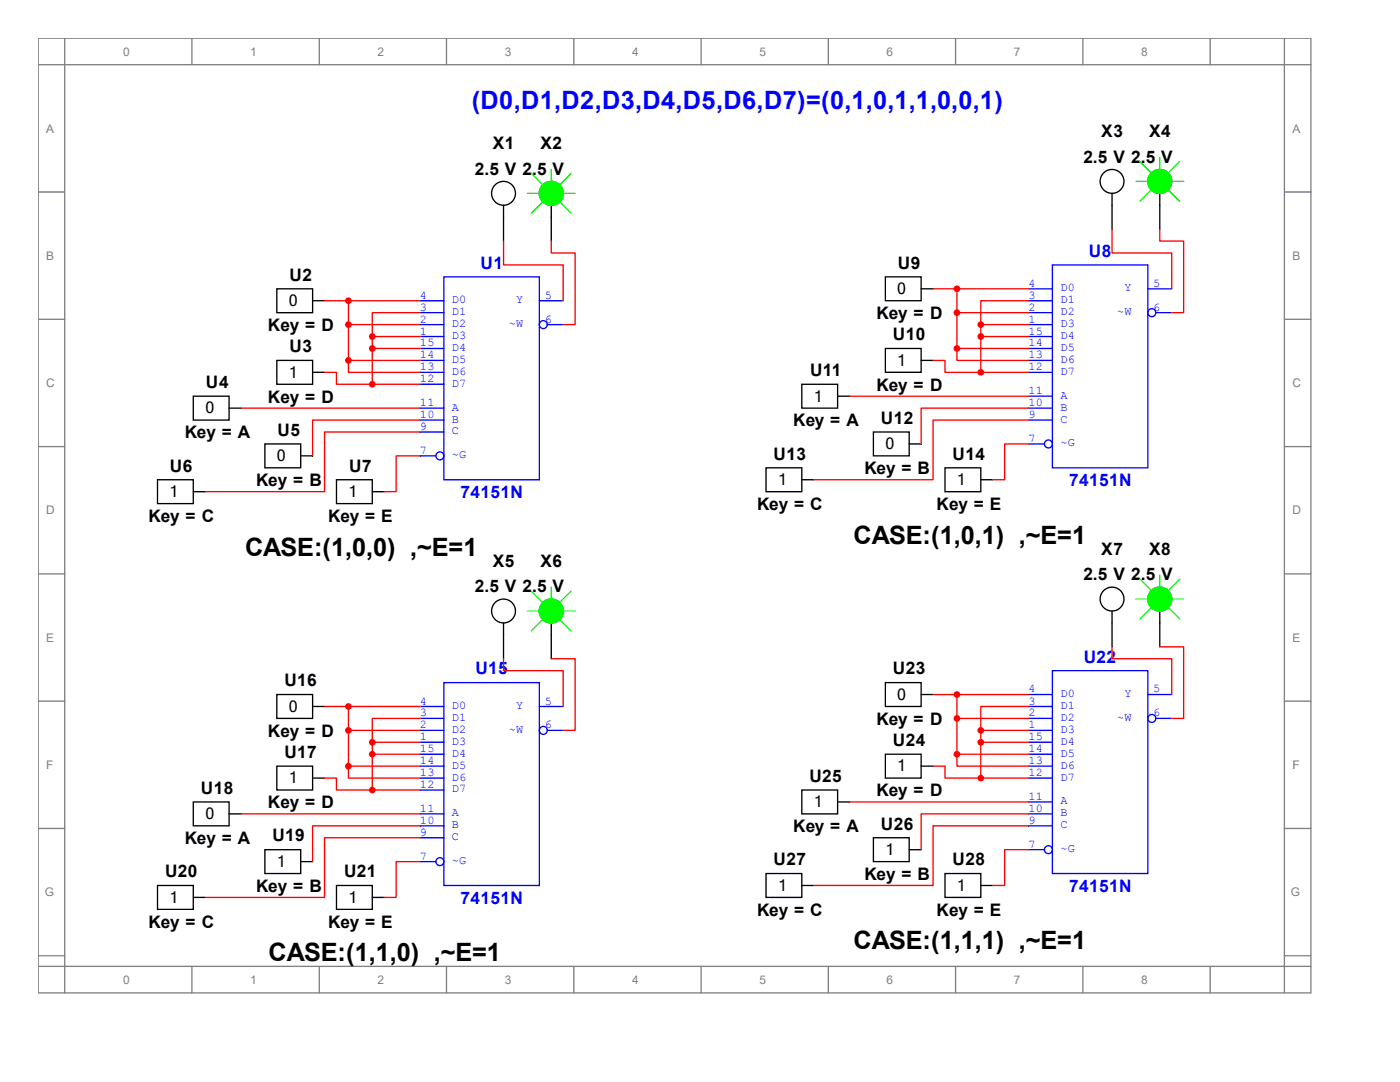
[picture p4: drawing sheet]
<svg xmlns="http://www.w3.org/2000/svg" width="279mm" height="216mm" viewBox="0 0 279 216" stroke-linecap="round" stroke-linejoin="round" font-family="sans-serif">
<g fill="none" stroke="#808080" stroke-width=".26">
<path d="M7.6 7.6h254v190.5h-254zM7.6 12.9h254M12.9 7.6v190.5M38.3 7.6v5.3M63.7 7.6v5.3M89.1 7.6v5.3M114.5 7.6v5.3M139.9 7.6v5.3M165.3 7.6v5.3M190.7 7.6v5.3M216.1 7.6v5.3M241.5 7.6v5.3"/>
<path d="M256.3 7.6v190.5M7.6 38.3h5.3M256.3 38.3h5.3M7.6 63.7h5.3M256.3 63.7h5.3M7.6 89.1h5.3M256.3 89.1h5.3M7.6 114.5h5.3M256.3 114.5h5.3M7.6 139.9h5.3M256.3 139.9h5.3M7.6 165.3h5.3"/>
<path d="M256.3 165.3h5.3M7.6 190.7h5.3M7.6 192.8h254M38.3 192.8v5.3M63.7 192.8v5.3M89.1 192.8v5.3M114.5 192.8v5.3M139.9 192.8v5.3M165.3 192.8v5.3M190.7 192.8v5.3M216.1 192.8v5.3M241.5 192.8v5.3"/>
<path d="M256.3 190.7h5.3"/>
</g>
<path d="M88.6 55.2h19v40.5h-19z" fill="none" stroke="#00f" stroke-width=".26"/>
<g fill="none" stroke="#00f" stroke-width=".26">
<path d="M109.2 64.8h3.2"/>
<circle cx="108.4" cy="64.8" r=".79"/>
</g>
<path d="M83.8 60h4.8" fill="none" stroke="#00f" stroke-width=".26"/>
<path d="M83.8 62.4h4.8" fill="none" stroke="#00f" stroke-width=".26"/>
<path d="M83.8 64.8h4.8" fill="none" stroke="#00f" stroke-width=".26"/>
<path d="M83.8 67.2h4.8" fill="none" stroke="#00f" stroke-width=".26"/>
<path d="M83.8 69.5h4.8" fill="none" stroke="#00f" stroke-width=".26"/>
<path d="M83.8 71.9h4.8" fill="none" stroke="#00f" stroke-width=".26"/>
<path d="M83.8 74.3h4.8" fill="none" stroke="#00f" stroke-width=".26"/>
<path d="M83.8 76.7h4.8" fill="none" stroke="#00f" stroke-width=".26"/>
<path d="M83.8 81.4h4.8" fill="none" stroke="#00f" stroke-width=".26"/>
<path d="M83.8 86.2h4.8" fill="none" stroke="#00f" stroke-width=".26"/>
<path d="M83.8 83.8h4.8" fill="none" stroke="#00f" stroke-width=".26"/>
<path d="M107.6 60h4.8" fill="none" stroke="#00f" stroke-width=".26"/>
<g fill="none" stroke="#00f" stroke-width=".26">
<path d="M210 52.9h19.1v40.4h-19.1zM83.8 91h3.2"/>
<circle cx="87.8" cy="91" r=".79"/>
</g>
<g fill="none" stroke="#000" stroke-width=".26">
<path d="M55.2 57.6h7.2v4.8h-7.2zM100.5 41v7.1M110 41v7.1M38.6 79.1h7.1v4.7h-7.1zM55.2 71.9h7.2v4.8h-7.2zM62.4 60h2.4M62.4 74.3h2.4M31.4 95.7h7.2v4.8h-7.2zM38.6 98.1h2.4M45.7 81.4h2.4M52.9 88.6h7.1v4.7h-7.1zM60 91h2.4"/>
<path d="M67.2 95.7h7.1v4.8h-7.1zM74.3 98.1h2.4"/>
<circle cx="100.5" cy="38.6" r="2.38"/>
<circle cx="110" cy="38.6" r="2.38"/>
</g>
<g fill="#f00" stroke="#f00" stroke-width=".26">
<circle cx="69.5" cy="64.8" r=".53"/>
<circle cx="69.5" cy="71.9" r=".53"/>
<circle cx="69.5" cy="60" r=".53"/>
<circle cx="74.3" cy="67.2" r=".53"/>
<circle cx="74.3" cy="69.5" r=".53"/>
<circle cx="74.3" cy="76.7" r=".53"/>
</g>
<path d="M105.3 38.6h2.3M106 34.6l2.4 2.4M110 33.8v2.4M112.4 38.6h2.4M114 34.6l-2.4 2.4M108.4 40.2l-2.4 2.3M111.6 40.2l2.4 2.3" fill="none" stroke="#0f0" stroke-width=".26"/>
<circle cx="110" cy="38.6" r="2.38" fill="#0f0" stroke="#0f0" stroke-width=".26"/>
<g fill="none" stroke="#00f" stroke-width=".26">
<path d="M230.7 62.4h3.1"/>
<circle cx="229.9" cy="62.4" r=".79"/>
</g>
<path d="M205.3 57.6h4.7" fill="none" stroke="#00f" stroke-width=".26"/>
<path d="M205.3 60h4.7" fill="none" stroke="#00f" stroke-width=".26"/>
<path d="M205.3 62.4h4.7" fill="none" stroke="#00f" stroke-width=".26"/>
<path d="M205.3 64.8h4.7" fill="none" stroke="#00f" stroke-width=".26"/>
<path d="M205.3 67.2h4.7" fill="none" stroke="#00f" stroke-width=".26"/>
<path d="M205.3 69.5h4.7" fill="none" stroke="#00f" stroke-width=".26"/>
<path d="M205.3 71.9h4.7" fill="none" stroke="#00f" stroke-width=".26"/>
<path d="M205.3 74.3h4.7" fill="none" stroke="#00f" stroke-width=".26"/>
<path d="M205.3 79.1h4.7" fill="none" stroke="#00f" stroke-width=".26"/>
<path d="M205.3 83.8h4.7" fill="none" stroke="#00f" stroke-width=".26"/>
<path d="M205.3 81.4h4.7" fill="none" stroke="#00f" stroke-width=".26"/>
<path d="M229.1 57.6h4.7" fill="none" stroke="#00f" stroke-width=".26"/>
<g fill="none" stroke="#00f" stroke-width=".26">
<path d="M205.3 88.6h3.1M88.6 136.2h19v40.5h-19z"/>
<circle cx="209.2" cy="88.6" r=".79"/>
</g>
<g fill="none" stroke="#000" stroke-width=".26">
<path d="M221.9 38.6v7.1M231.5 38.6v7.1M176.7 55.2h7.1v4.8h-7.1zM183.8 57.6h2.4M160 76.7h7.2v4.7h-7.2zM167.2 79.1h2.3M176.7 69.5h7.1v4.8h-7.1zM183.8 71.9h2.4M152.9 93.3h7.1v4.8h-7.1zM160 95.7h2.4M174.3 86.2h7.2v4.8h-7.2zM181.5 88.6h2.3"/>
<path d="M188.6 93.3h7.1v4.8h-7.1zM195.7 95.7h2.4"/>
<circle cx="221.9" cy="36.2" r="2.38"/>
<circle cx="231.5" cy="36.2" r="2.38"/>
</g>
<g fill="#f00" stroke="#f00" stroke-width=".26">
<circle cx="191" cy="62.4" r=".53"/>
<circle cx="191" cy="69.5" r=".53"/>
<circle cx="191" cy="57.6" r=".53"/>
<circle cx="195.7" cy="64.8" r=".53"/>
<circle cx="195.7" cy="67.2" r=".53"/>
<circle cx="195.7" cy="74.3" r=".53"/>
</g>
<path d="M226.7 36.2h2.4M227.5 32.2l2.4 2.4M229.9 37.8l-2.4 2.4M231.5 31.4v2.4M233 37.8l2.4 2.4M233.8 36.2h2.4M235.4 32.2l-2.4 2.4" fill="none" stroke="#0f0" stroke-width=".26"/>
<circle cx="231.5" cy="36.2" r="2.38" fill="#0f0" stroke="#0f0" stroke-width=".26"/>
<g fill="none" stroke="#00f" stroke-width=".26">
<path d="M109.2 145.7h3.2"/>
<circle cx="108.4" cy="145.7" r=".79"/>
</g>
<path d="M83.8 141h4.8" fill="none" stroke="#00f" stroke-width=".26"/>
<path d="M83.8 143.4h4.8" fill="none" stroke="#00f" stroke-width=".26"/>
<path d="M83.8 145.7h4.8" fill="none" stroke="#00f" stroke-width=".26"/>
<path d="M83.8 148.1h4.8" fill="none" stroke="#00f" stroke-width=".26"/>
<path d="M83.8 150.5h4.8" fill="none" stroke="#00f" stroke-width=".26"/>
<path d="M83.8 152.9h4.8" fill="none" stroke="#00f" stroke-width=".26"/>
<path d="M83.8 155.3h4.8" fill="none" stroke="#00f" stroke-width=".26"/>
<path d="M83.8 157.6h4.8" fill="none" stroke="#00f" stroke-width=".26"/>
<path d="M83.8 162.4h4.8" fill="none" stroke="#00f" stroke-width=".26"/>
<path d="M83.8 167.2h4.8" fill="none" stroke="#00f" stroke-width=".26"/>
<path d="M83.8 164.8h4.8" fill="none" stroke="#00f" stroke-width=".26"/>
<path d="M107.6 141h4.8" fill="none" stroke="#00f" stroke-width=".26"/>
<g fill="none" stroke="#00f" stroke-width=".26">
<path d="M210 133.8h19.1v40.5h-19.1zM83.8 171.9h3.2"/>
<circle cx="87.8" cy="171.9" r=".79"/>
</g>
<g fill="none" stroke="#000" stroke-width=".26">
<path d="M55.2 138.6h7.2v4.8h-7.2zM100.5 124.3v7.1M110 124.3v7.1M55.2 152.9h7.2v4.7h-7.2zM62.4 141h2.4M62.4 155.3h2.4M31.4 176.7h7.2v4.8h-7.2zM38.6 160h7.1v4.8h-7.1zM38.6 179.1h2.4M45.7 162.4h2.4M52.9 169.5h7.1v4.8h-7.1zM60 171.9h2.4"/>
<path d="M67.2 176.7h7.1v4.8h-7.1zM74.3 179.1h2.4"/>
<circle cx="100.5" cy="121.9" r="2.38"/>
<circle cx="110" cy="121.9" r="2.38"/>
</g>
<g fill="#f00" stroke="#f00" stroke-width=".26">
<circle cx="69.5" cy="145.7" r=".53"/>
<circle cx="69.5" cy="152.9" r=".53"/>
<circle cx="69.5" cy="141" r=".53"/>
<circle cx="74.3" cy="148.1" r=".53"/>
<circle cx="74.3" cy="150.5" r=".53"/>
<circle cx="74.3" cy="157.6" r=".53"/>
</g>
<path d="M106 118l2.4 2.3M110 117.2v2.3M114 118l-2.4 2.3M105.3 121.9h2.3M108.4 123.5l-2.4 2.4M111.6 123.5l2.4 2.4M112.4 121.9h2.4" fill="none" stroke="#0f0" stroke-width=".26"/>
<circle cx="110" cy="121.9" r="2.38" fill="#0f0" stroke="#0f0" stroke-width=".26"/>
<g fill="none" stroke="#00f" stroke-width=".26">
<path d="M230.7 143.4h3.1"/>
<circle cx="229.9" cy="143.4" r=".79"/>
</g>
<path d="M205.3 138.6h4.7" fill="none" stroke="#00f" stroke-width=".26"/>
<path d="M205.3 141h4.7" fill="none" stroke="#00f" stroke-width=".26"/>
<path d="M205.3 143.4h4.7" fill="none" stroke="#00f" stroke-width=".26"/>
<path d="M205.3 145.7h4.7" fill="none" stroke="#00f" stroke-width=".26"/>
<path d="M205.3 148.1h4.7" fill="none" stroke="#00f" stroke-width=".26"/>
<path d="M205.3 150.5h4.7" fill="none" stroke="#00f" stroke-width=".26"/>
<path d="M205.3 152.9h4.7" fill="none" stroke="#00f" stroke-width=".26"/>
<path d="M205.3 155.3h4.7" fill="none" stroke="#00f" stroke-width=".26"/>
<path d="M205.3 160h4.7" fill="none" stroke="#00f" stroke-width=".26"/>
<path d="M205.3 164.8h4.7" fill="none" stroke="#00f" stroke-width=".26"/>
<path d="M205.3 162.4h4.7" fill="none" stroke="#00f" stroke-width=".26"/>
<path d="M229.1 138.6h4.7" fill="none" stroke="#00f" stroke-width=".26"/>
<g fill="none" stroke="#00f" stroke-width=".26">
<path d="M205.3 169.5h3.1"/>
<circle cx="209.2" cy="169.5" r=".79"/>
</g>
<g fill="none" stroke="#000" stroke-width=".26">
<path d="M176.7 136.2h7.1v4.8h-7.1zM183.8 138.6h2.4M221.9 121.9v7.2M231.5 121.9v7.2M160 157.6h7.2v4.8h-7.2zM176.7 150.5h7.1v4.8h-7.1zM183.8 152.9h2.4M152.9 174.3h7.1v4.8h-7.1zM160 176.7h2.4M167.2 160h2.3M174.3 167.2h7.2v4.7h-7.2zM181.5 169.5h2.3"/>
<path d="M188.6 174.3h7.1v4.8h-7.1zM195.7 176.7h2.4"/>
<circle cx="221.9" cy="119.5" r="2.38"/>
<circle cx="231.5" cy="119.5" r="2.38"/>
</g>
<g fill="#f00" stroke="#f00" stroke-width=".26">
<circle cx="191" cy="143.4" r=".53"/>
<circle cx="191" cy="150.5" r=".53"/>
<circle cx="191" cy="138.6" r=".53"/>
<circle cx="195.7" cy="145.7" r=".53"/>
<circle cx="195.7" cy="148.1" r=".53"/>
<circle cx="195.7" cy="155.3" r=".53"/>
</g>
<path d="M226.7 119.5h2.4M227.5 115.6l2.4 2.4M231.5 114.8v2.4M233.8 119.5h2.4M235.4 115.6l-2.4 2.4M229.9 121.1l-2.4 2.4M233 121.1l2.4 2.4" fill="none" stroke="#0f0" stroke-width=".26"/>
<circle cx="231.5" cy="119.5" r="2.38" fill="#0f0" stroke="#0f0" stroke-width=".26"/>
<g fill="none" stroke="#f00" stroke-width=".26">
<path d="M100.5 48.1v4.8h11.9v7.1M110 48.1v2.4h4.8v14.3h-2.4M186.2 57.6h19.1M191 57.6v11.9M221.9 45.7v4.8h11.9v7.1M231.5 45.7v2.4h4.7v14.3h-2.4M64.8 74.3h2.4v2.4h7.1M64.8 60h19M69.5 71.9v2.4h14.3M69.5 64.8h14.3M69.5 71.9h14.3M69.5 60v11.9"/>
<path d="M74.3 67.2h9.5M74.3 67.2v9.5M74.3 69.5h9.5M74.3 76.7h9.5M83.8 62.4h-9.5v4.8M169.5 79.1h35.8M186.2 71.9h2.4v2.4h7.1M191 69.5v2.4h14.3M191 69.5h14.3M191 62.4h14.3M195.7 64.8h9.6M195.7 67.2h9.6"/>
<path d="M195.7 64.8v9.5M195.7 74.3h9.6M205.3 60h-9.6v4.8M48.1 81.4h35.7M83.8 83.8h-21.4v7.2M83.8 86.2h-19v11.9h-23.8M83.8 91h-4.7v7.1h-2.4M205.3 81.4h-21.5v7.2M205.3 83.8h-19.1v11.9h-23.8M205.3 88.6h-4.8v7.1h-2.4M100.5 131.4v2.4h11.9v7.2M110 131.4h4.8v14.3h-2.4"/>
<path d="M186.2 138.6h19.1M191 138.6v11.9M221.9 129.1v2.3h11.9v7.2M231.5 129.1h4.7v14.3h-2.4M64.8 155.3h2.4v2.3h7.1M64.8 141h19M69.5 152.9v2.4h14.3M69.5 141v11.9M69.5 145.7h14.3M69.5 152.9h14.3M74.3 148.1v9.5M74.3 148.1h9.5"/>
<path d="M74.3 150.5h9.5M74.3 157.6h9.5M83.8 143.4h-9.5v4.7M186.2 152.9h2.4v2.4h7.1M191 150.5v2.4h14.3M191 150.5h14.3M191 143.4h14.3M195.7 145.7v9.6M195.7 145.7h9.6M195.7 148.1h9.6M195.7 155.3h9.6M205.3 141h-9.6v4.7"/>
<path d="M48.1 162.4h35.7M83.8 164.8h-21.4v7.1M83.8 167.2h-19v11.9h-23.8M83.8 171.9h-4.7v7.2h-2.4M169.5 160h35.8M205.3 162.4h-21.5v7.1M205.3 164.8h-19.1v11.9h-23.8M205.3 169.5h-4.8v7.2h-2.4"/>
</g>
<text font-size="5" fill="#00f" x="94.1" y="21.7">(D0,D1,D2,D3,D4,D5,D6,D7)=(0,1,0,1,1,0,0,1)</text>
<g font-size="5">
<text x="48.9" y="110.9">CASE:(1,0,0) ,~E=1</text>
<text x="170.3" y="108.5">CASE:(1,0,1) ,~E=1</text>
<text x="53.6" y="191.9">CASE:(1,1,0) ,~E=1</text>
<text x="170.3" y="189.4">CASE:(1,1,1) ,~E=1</text>
</g>
<g font-size="3.4">
<text x="98.3" y="29.8">X1</text>
<text x="107.9" y="29.8">X2</text>
<text x="219.8" y="27.4">X3</text>
<text x="229.3" y="27.4">X4</text>
<text x="94.8" y="34.8">2.5 V 2.5 V</text>
<text x="216.2" y="32.4">2.5 V 2.5 V</text>
<text x="179.2" y="53.6">U9</text>
<text x="57.8" y="56">U2</text>
<text x="174.9" y="63.7">Key = D</text>
<text x="53.5" y="66">Key = D</text>
<text x="57.8" y="70.3">U3</text>
<text x="178.2" y="67.9">U10</text>
<text x="41.1" y="77.4">U4</text>
<text x="161.7" y="75.1">U11</text>
<text x="174.9" y="77.9">Key = D</text>
<text x="53.5" y="80.3">Key = D</text>
<text x="36.9" y="87.5">Key = A</text>
<text x="55.4" y="87">U5</text>
<text x="158.3" y="85.1">Key = A</text>
<text x="175.8" y="84.6">U12</text>
<text x="33.9" y="94.1">U6</text>
<text x="69.7" y="94.1">U7</text>
<text x="154.4" y="91.7">U13</text>
<text x="172.5" y="94.6">Key = B</text>
<text x="190.1" y="91.7">U14</text>
<text x="51.1" y="97">Key = B</text>
<text x="151.1" y="101.8">Key = C</text>
<text x="186.9" y="101.8">Key = E</text>
<text x="29.6" y="104.1">Key = C</text>
<text x="65.5" y="104.1">Key = E</text>
<text x="98.3" y="113.2">X5</text>
<text x="107.9" y="113.2">X6</text>
<text x="219.8" y="110.7">X7</text>
<text x="229.3" y="110.7">X8</text>
<text x="94.8" y="118.2">2.5 V 2.5 V</text>
<text x="216.2" y="115.8">2.5 V 2.5 V</text>
<text x="56.8" y="136.9">U16</text>
<text x="178.2" y="134.6">U23</text>
<text x="53.5" y="147">Key = D</text>
<text x="174.9" y="144.6">Key = D</text>
<text x="178.2" y="148.8">U24</text>
<text x="56.8" y="151.3">U17</text>
<text x="161.5" y="156">U25</text>
<text x="40.1" y="158.4">U18</text>
<text x="53.5" y="161.3">Key = D</text>
<text x="174.9" y="158.9">Key = D</text>
<text x="54.4" y="167.9">U19</text>
<text x="158.3" y="166.1">Key = A</text>
<text x="175.8" y="165.5">U26</text>
<text x="36.9" y="168.4">Key = A</text>
<text x="154.4" y="172.7">U27</text>
<text x="190.1" y="172.7">U28</text>
<text x="32.9" y="175">U20</text>
<text x="51.1" y="178">Key = B</text>
<text x="68.7" y="175">U21</text>
<text x="172.5" y="175.6">Key = B</text>
<text x="29.6" y="185.1">Key = C</text>
<text x="65.5" y="185.1">Key = E</text>
<text x="151.1" y="182.7">Key = C</text>
<text x="186.9" y="182.7">Key = E</text>
</g>
<g font-size="3.4" fill="#00f">
<text x="95.9" y="53.6">U1</text>
<text x="217.3" y="51.2">U8</text>
<text x="91.9" y="99.4">74151N</text>
<text x="213.4" y="97">74151N</text>
<text x="94.9" y="134.6">U15</text>
<text x="216.3" y="132.2">U22</text>
<text x="213.4" y="178">74151N</text>
<text x="91.9" y="180.3">74151N</text>
</g>
<g font-size="3.2">
<text x="179.1" y="58.7">0</text>
<text x="57.6" y="61.1">0</text>
<text x="57.6" y="75.4">1</text>
<text x="179.1" y="73">1</text>
<text x="41" y="82.5">0</text>
<text x="162.4" y="80.1">1</text>
<text x="176.7" y="89.7">0</text>
<text x="55.2" y="92">0</text>
<text x="33.8" y="99.2">1</text>
<text x="69.6" y="99.2">1</text>
<text x="155.3" y="96.8">1</text>
<text x="191" y="96.8">1</text>
<text x="57.6" y="142">0</text>
<text x="179.1" y="139.7">0</text>
<text x="179.1" y="153.9">1</text>
<text x="57.6" y="156.3">1</text>
<text x="162.4" y="161.1">1</text>
<text x="41" y="163.4">0</text>
<text x="55.2" y="173">1</text>
<text x="176.7" y="170.6">1</text>
<text x="155.3" y="177.8">1</text>
<text x="191" y="177.8">1</text>
<text x="33.8" y="180.1">1</text>
<text x="69.6" y="180.1">1</text>
</g>
<g font-size="2.4" fill="#808080">
<text x="24.6" y="11.1">0</text>
<text x="50" y="11.1">1</text>
<text x="75.4" y="11.1">2</text>
<text x="100.8" y="11.1">3</text>
<text x="126.2" y="11.1">4</text>
<text x="151.6" y="11.1">5</text>
<text x="177" y="11.1">6</text>
<text x="202.4" y="11.1">7</text>
<text x="227.8" y="11.1">8</text>
<text x="9.2" y="26.5">A</text>
<text x="257.9" y="26.5">A</text>
<text x="9.2" y="51.9">B</text>
<text x="257.9" y="51.9">B</text>
<text x="9.2" y="77.3">C</text>
<text x="257.9" y="77.3">C</text>
<text x="9.2" y="102.7">D</text>
<text x="257.9" y="102.7">D</text>
<text x="9.2" y="128.1">E</text>
<text x="257.9" y="128.1">E</text>
<text x="9.2" y="153.5">F</text>
<text x="257.9" y="153.5">F</text>
<text x="8.9" y="178.9">G</text>
<text x="257.6" y="178.9">G</text>
<text x="24.6" y="196.3">0</text>
<text x="50" y="196.3">1</text>
<text x="75.4" y="196.3">2</text>
<text x="100.8" y="196.3">3</text>
<text x="126.2" y="196.3">4</text>
<text x="151.6" y="196.3">5</text>
<text x="177" y="196.3">6</text>
<text x="202.4" y="196.3">7</text>
<text x="227.8" y="196.3">8</text>
</g>
<g font-size="2.4" fill="#00f">
<text x="83.8" y="59.6">4</text>
<text x="108.7" y="59.6">5</text>
<text x="205.3" y="57.2">4</text>
<text x="205.3" y="59.6">3</text>
<text x="211.6" y="58.1">D0</text>
<text x="224.4" y="58.1">Y</text>
<text x="230.1" y="57.2">5</text>
<text x="83.8" y="62">3</text>
<text x="83.8" y="64.4">2</text>
<text x="90.2" y="60.5">D0</text>
<text x="90.2" y="62.9">D1</text>
<text x="90.2" y="65.3">D2</text>
<text x="101.5" y="65.3">~W</text>
<text x="103" y="60.5">Y</text>
<text x="108.7" y="64.4">6</text>
<text x="205.3" y="62">2</text>
<text x="205.3" y="64.4">1</text>
<text x="211.6" y="60.5">D1</text>
<text x="211.6" y="62.9">D2</text>
<text x="211.6" y="65.3">D3</text>
<text x="223" y="62.9">~W</text>
<text x="230.1" y="62">6</text>
<text x="83.8" y="66.8">1</text>
<text x="83.8" y="69.1">15</text>
<text x="83.8" y="71.5">14</text>
<text x="90.2" y="67.6">D3</text>
<text x="90.2" y="70">D4</text>
<text x="205.3" y="66.8">15</text>
<text x="205.3" y="69.1">14</text>
<text x="205.3" y="71.5">13</text>
<text x="211.6" y="67.6">D4</text>
<text x="211.6" y="70">D5</text>
<text x="83.8" y="73.9">13</text>
<text x="83.8" y="76.3">12</text>
<text x="90.2" y="72.4">D5</text>
<text x="90.2" y="74.8">D6</text>
<text x="90.2" y="77.2">D7</text>
<text x="205.3" y="73.9">12</text>
<text x="211.6" y="72.4">D6</text>
<text x="211.6" y="74.8">D7</text>
<text x="83.8" y="81">11</text>
<text x="83.8" y="83.4">10</text>
<text x="90.2" y="81.9">A</text>
<text x="205.3" y="78.7">11</text>
<text x="205.3" y="83.4">9</text>
<text x="205.3" y="81">10</text>
<text x="211.6" y="79.5">A</text>
<text x="211.6" y="81.9">B</text>
<text x="83.8" y="85.8">9</text>
<text x="90.2" y="86.7">C</text>
<text x="90.2" y="84.3">B</text>
<text x="205.3" y="88.2">7</text>
<text x="211.6" y="84.3">C</text>
<text x="211.6" y="89.1">~G</text>
<text x="83.8" y="90.6">7</text>
<text x="90.2" y="91.4">~G</text>
<text x="83.8" y="140.6">4</text>
<text x="83.8" y="143">3</text>
<text x="90.2" y="141.5">D0</text>
<text x="90.2" y="143.8">D1</text>
<text x="103" y="141.5">Y</text>
<text x="108.7" y="140.6">5</text>
<text x="205.3" y="138.2">4</text>
<text x="205.3" y="140.6">3</text>
<text x="205.3" y="143">2</text>
<text x="211.6" y="139.1">D0</text>
<text x="211.6" y="141.5">D1</text>
<text x="211.6" y="143.8">D2</text>
<text x="223" y="143.8">~W</text>
<text x="224.4" y="139.1">Y</text>
<text x="230.1" y="143">6</text>
<text x="230.1" y="138.2">5</text>
<text x="83.8" y="145.3">2</text>
<text x="83.8" y="147.7">1</text>
<text x="90.2" y="146.2">D2</text>
<text x="90.2" y="148.6">D3</text>
<text x="101.5" y="146.2">~W</text>
<text x="108.7" y="145.3">6</text>
<text x="205.3" y="145.3">1</text>
<text x="205.3" y="147.7">15</text>
<text x="211.6" y="146.2">D3</text>
<text x="211.6" y="148.6">D4</text>
<text x="83.8" y="150.1">15</text>
<text x="83.8" y="152.5">14</text>
<text x="83.8" y="154.9">13</text>
<text x="90.2" y="151">D4</text>
<text x="90.2" y="153.4">D5</text>
<text x="90.2" y="155.7">D6</text>
<text x="205.3" y="150.1">14</text>
<text x="205.3" y="152.5">13</text>
<text x="205.3" y="154.9">12</text>
<text x="211.6" y="151">D5</text>
<text x="211.6" y="153.4">D6</text>
<text x="211.6" y="155.7">D7</text>
<text x="83.8" y="157.2">12</text>
<text x="90.2" y="158.1">D7</text>
<text x="205.3" y="159.6">11</text>
<text x="211.6" y="160.5">A</text>
<text x="83.8" y="162">11</text>
<text x="83.8" y="166.8">9</text>
<text x="83.8" y="164.4">10</text>
<text x="90.2" y="162.9">A</text>
<text x="90.2" y="167.6">C</text>
<text x="90.2" y="165.3">B</text>
<text x="205.3" y="164.4">9</text>
<text x="205.3" y="162">10</text>
<text x="211.6" y="165.3">C</text>
<text x="211.6" y="162.9">B</text>
<text x="83.8" y="171.5">7</text>
<text x="90.2" y="172.4">~G</text>
<text x="205.3" y="169.2">7</text>
<text x="211.6" y="170.1">~G</text>
</g>
</svg>
